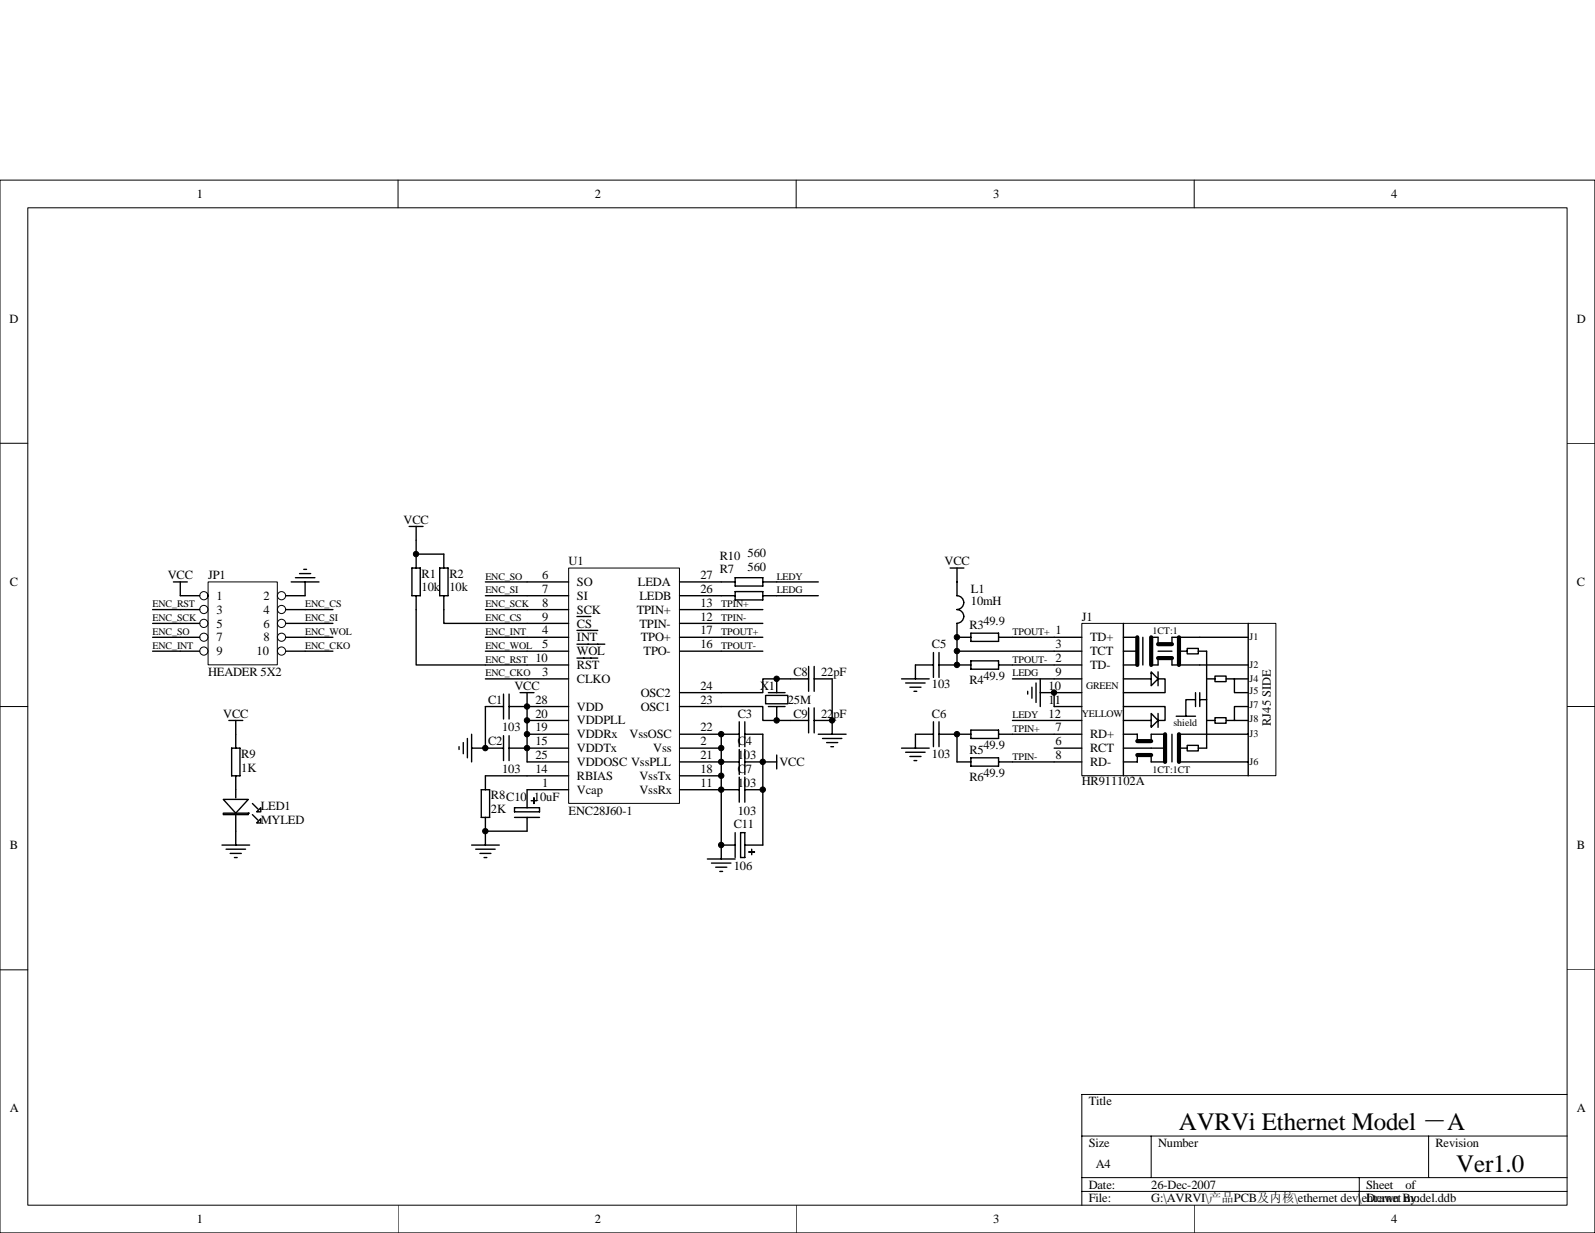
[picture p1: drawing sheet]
<svg xmlns="http://www.w3.org/2000/svg" width="279mm" height="216mm" viewBox="0 0 279 216" stroke-linecap="round" stroke-linejoin="round" font-family="sans-serif">
<g fill="none" stroke="#000" stroke-width=".18">
<path d="M0 31.5h279.4v184.4h-279.4zM4.9 36.4h269.6v174.6h-269.6zM69.7 31.5v4.9M139.5 31.5v4.9M209.2 31.5v4.9M0 77.6h4.9M274.5 77.6h4.9M0 123.7h4.9M274.5 123.7h4.9M0 169.8h4.9M274.5 169.8h4.9M189.5 198.9h85"/>
<path d="M201.7 198.9v7.3M250.3 198.9v7.3M274.5 191.6h-85v19.5M69.7 211.1v4.8M139.5 211.1v4.8M189.5 206.2h85M189.5 208.6h85M209.2 211.1v4.8M238.1 206.2v4.9"/>
</g>
<path d="M99.6 99.5h19.4v41.2h-19.4z" fill="#fff"/>
<path d="M99.6 99.5h19.4v41.2h-19.4zM189.5 109.2h34v26.6h-34z" fill="none" stroke="#000" stroke-width=".18"/>
<g fill="none" stroke="#000" stroke-width=".24">
<path d="M166.4 99.5h2.4M167.6 99.5v4.8a1.21 1.21 0 0 1 1.2 1.2 1.21 1.21 0 0 1-1.2 1.2 1.21 1.21 0 0 1 1.2 1.2 1.21 1.21 0 0 1-1.2 1.2M85 118.9h14.6M85 111.6h14.6M85 114h14.6M85 101.9h14.6M85 104.3h14.6M85 106.7h14.6M85 109.2h14.6M85 116.4h14.6M101.1 110.4h3.6M101.1 112.8h4.8"/>
<path d="M101.1 107.9h2.4M101.1 115.2h3.6M119 111.6h14.6M119 114h14.6M119 101.9h7.3M119 104.3h9.8M119 106.7h14.6M119 109.2h14.6M128.8 103.6h4.8v1.5h-4.8zM133.6 104.3h9.7M136.1 118.9h-2.5v2.4h-14.6M136.1 118.9h5.5"/>
<path d="M136.1 101.9h7.2M136.1 118.9v2.4M141.6 116.7v4.4M142.6 118.9h3.2v9.7M142.6 116.7v4.4M157.9 118.9h4.9M158.6 119.6h3.5M163.5 116.4h-3.1v2.5M163.5 114.3v4.3M164.5 116.4h5.6M164.5 114.3v4.3M167.6 111.6v2.4h21.9"/>
<path d="M167.6 111.6h2.5M167.6 109.2v2.4M167.6 114v2.4M170.1 110.9h4.8v1.4h-4.8zM170.1 115.7h4.8v1.5h-4.8zM174.9 111.6h14.6M174.9 116.4h14.6M177.4 118.9h12.1M181.5 119.6v3.4M182.2 118.9v4.8M196.8 118.9h4.9M196.8 111.6h2.4"/>
<path d="M196.8 114h2.4M196.8 116.4h2.4M196.8 109.2v26.6M200.2 111.6v4.8M201.7 117.6l1.2 1.3-1.2 1.2zM201.7 111.6h1.2v1.2M202.9 118.9h1.2v2.4h-7.3M202.9 114h2.4M202.9 115.2v1.2h-1.2M202.9 117.6v2.5M205.3 115.2v1.2h13.4M206.5 114h1.5"/>
<path d="M208 113.5h1.9v1h-1.9zM209.9 114h1.5v17h-1.5M211.4 118.9h1.4M212.8 118.4h2v1h-2zM214.8 118.9h3.9M216.2 118.9v2.4h2.5M218.7 111.6h-13.4v1.2M218.7 109.2v26.6M80.4 130.7v.5M81.2 130v2M81.9 129.3v3.4M82.6 131h5.6"/>
<path d="M82.6 128.6v4.8M84.3 138.3h1.5v4.8h-1.5zM88.2 123.7h-3.2v7.3M88.2 121.5v4.4M88.2 128.8v4.4M89.2 131h10.4M89.2 123.7h10.4M89.2 121.5v4.4M89.2 128.8v4.4M91.1 121.3h2.4M92.3 128.6h7.3M92.3 126.2h7.3"/>
<path d="M92.3 121.3v12.1h7.3M93.5 139.7v1M99.6 138.3h-7.3v3.1M99.6 135.8h-14.6v2.5M119 123.7h14.6v2.5h2.5M119 138.3h10.5M119 131h7.3M119 135.8h7.3M119 128.6h10.5M119 133.4h10.5M126.3 128.6v9.7M129.5 126.4v4.3"/>
<path d="M129.5 131.2v4.4M129.5 136.1v4.4M130.5 128.6h3.1v9.7h-3.1M130.5 133.4h5.6M130.5 126.4v4.3M130.5 131.2v4.4M130.5 136.1v4.4M134.1 121.8h3.9v1.4h-3.9zM134.6 123.7h2.9M134.6 121.3h2.9M136.1 126.2h5.5M136.1 123.7v2.5"/>
<path d="M136.1 132.2v2.4M141.6 124v4.3M142.6 126.2h3.2M142.6 124v4.3M143.3 128.6h4.9M144.1 129.3h3.4M144.8 130h1.9M145.5 130.7h.5M157.9 131h4.9M158.6 131.7h3.5M159.4 120.3h1.9M159.4 132.5h1.9"/>
<path d="M160.1 121.1h.5M160.1 133.2h.5M163.5 128.6h-3.1v2.4M163.5 126.4v4.3M164.5 128.6h5.6M164.5 126.4v4.3M167.6 128.6v4.8h2.5M170.1 127.8h4.8v1.5h-4.8zM170.1 132.7h4.8v1.5h-4.8zM174.9 128.6h14.6M174.9 133.4h14.6M177.4 126.2h12.1"/>
<path d="M180 121.1v.4M180.8 120.3v2M182.2 121.3h7.3M184.7 131h4.8M184.7 123.7h4.8M196.8 123.7h7.3v2.5h-1.2M196.8 131h7.3M196.8 128.6h2.4v1.2M196.8 126.2h4.9M199.2 132.2v1.2h-2.4M201.7 124.9l1.2 1.3-1.2 1.2zM201.7 132.2v1.2h2.4"/>
<path d="M202.9 124.9v2.5M204.1 128.6h-2.4v1.2M205.3 128.6v4.8M206 125.4h3.4M206.5 131h1.5M206.5 128.6h12.2M206.5 133.4h12.2M208 130.5h1.9v1h-1.9zM209.4 122.5h-1.7v2.9M209.4 121.3v2.4M210.2 122.5h1.2M210.2 121.3v2.4"/>
<path d="M211.4 126.2h1.4M212.8 125.7h2v.9h-2zM214.8 126.2h3.9M218.7 123.7h-2.5v2.5M82.6 148h4.9M83.3 148.7h3.4M84.1 149.4h1.9M84.8 150.2h.5M85 143.1v4.9M90.1 143.1h4.4M90.1 141.4h4.4v.8h-4.4zM92.3 143.1v2.4h-7.3"/>
<path d="M93 140.2h1M123.9 150.4h4.9M124.6 151.1h3.4M125.4 151.8h1.9M126.1 152.6h.5M126.3 148v2.4"/>
</g>
<path d="M199.2 111.6v4.8M201.7 111.6v4.8M202.9 112.8h2.4M202.9 115.2h2.4M206.5 111.6v4.8M199.2 129.8h2.5M199.2 132.2h2.5M204.1 128.6v4.8M206.5 128.6v4.8" fill="none" stroke="#000" stroke-width=".73"/>
<path d="M36.5 101.9h12.1v14.5h-12.1z" fill="#fff"/>
<g fill="none" stroke="#000" stroke-width=".18">
<path d="M36.4 101.9h12.2v14.5h-12.2z"/>
<circle cx="35.7" cy="114" r=".72"/>
<circle cx="35.7" cy="109.2" r=".72"/>
<circle cx="35.7" cy="106.7" r=".72"/>
<circle cx="35.7" cy="104.3" r=".72"/>
<circle cx="35.7" cy="111.6" r=".72"/>
<circle cx="49.3" cy="114" r=".72"/>
<circle cx="49.3" cy="109.2" r=".72"/>
<circle cx="49.3" cy="104.3" r=".72"/>
<circle cx="49.3" cy="106.7" r=".72"/>
<circle cx="49.3" cy="111.6" r=".72"/>
</g>
<g fill="none" stroke="#000" stroke-width=".24">
<path d="M53.2 99.7h.5M71.7 92.2h2.4M72.2 99.5h1.4v4.8h-1.4zM72.9 92.2v4.8h4.8v2.5M72.9 97v2.5M77 99.5h1.5v4.8h-1.5zM26.7 106.7h8.3M26.7 109.2h8.3M26.7 111.6h8.3M26.7 114h8.3M30.4 101.9h2.4M31.6 101.9v2.4h3.4"/>
<path d="M50.1 106.7h8.2M50.1 109.2h8.2M50.1 111.6h8.2M50.1 114h8.2M51 101.9h4.9M51.8 101.2h3.4M52.5 100.4h1.9M53.4 101.9v2.4h-3.3M72.9 104.3v12.1h12.1M77.7 104.3v4.9h7.3M41.3 138.3v1.4M126.3 138.3v9.7h2.5"/>
<path d="M133.6 138.3v9.7h-3.1M41.3 142.6v2.9M44.2 142.6l1 1M44.2 140.7l1 1M128.8 145.8v4.4M129.7 145.8h.8v4.4h-.8zM131.2 149.2h1M131.7 148.7v1"/>
</g>
<g fill="#000" stroke="#000" stroke-width=".18">
<circle cx="72.9" cy="97" r=".47"/>
<circle cx="136" cy="118.9" r=".48"/>
<circle cx="167.6" cy="116.4" r=".48"/>
<circle cx="167.6" cy="111.6" r=".48"/>
<circle cx="167.6" cy="114" r=".47"/>
<circle cx="85" cy="131" r=".48"/>
<circle cx="133.6" cy="133.4" r=".48"/>
<circle cx="133.6" cy="138.3" r=".48"/>
<circle cx="136" cy="126.1" r=".48"/>
<circle cx="145.8" cy="126.1" r=".48"/>
<circle cx="167.6" cy="128.6" r=".48"/>
<circle cx="85" cy="145.5" r=".47"/>
<circle cx="126.3" cy="148" r=".48"/>
</g>
<g fill="#fff" stroke="#000" stroke-width=".24">
<path d="M39.1 140h4.4l-2.2 2.4z"/>
<path d="M45.7 143.4v.7h-.7z"/>
<path d="M45 142.2l.7-.8v.8z"/>
<path d="M39.1 142.4h4.4v.2h-4.4z" fill-rule="evenodd"/>
</g>
<g fill="none" stroke="#000" stroke-width=".24">
<path d="M126.3 101.9h2.5M128.8 101.2h4.8v1.4h-4.8zM133.6 101.9h2.5M40.1 126.2h2.4M40.6 131h1.4v4.8h-1.4zM41.3 126.2v4.8M41.3 135.8v2.5M184.7 121.3v2.4M38.9 148h4.8M39.6 148.7h3.4M40.3 149.4h2M41.1 150.2h.5"/>
<path d="M41.3 145.5v2.5"/>
</g>
<g fill="#000" stroke="#000" stroke-width=".18">
<circle cx="92.3" cy="126.1" r=".48"/>
<circle cx="92.3" cy="128.6" r=".48"/>
<circle cx="92.3" cy="131" r=".48"/>
<circle cx="92.3" cy="123.7" r=".48"/>
<circle cx="126.3" cy="133.4" r=".48"/>
<circle cx="126.3" cy="128.6" r=".48"/>
<circle cx="126.3" cy="131" r=".48"/>
<circle cx="126.3" cy="138.3" r=".48"/>
<circle cx="126.3" cy="135.8" r=".48"/>
<circle cx="184.6" cy="121.3" r=".47"/>
</g>
<g font-size="4.4">
<text x="206.5" y="198">AVRVi Ethernet Model －A</text>
<text x="255.1" y="205.2">Ver1.0</text>
</g>
<g font-size="2.2">
<text x="34.5" y="34.7">1</text>
<text x="104.2" y="34.7">2</text>
<text x="173.9" y="34.7">3</text>
<text x="243.7" y="34.7">4</text>
<text x="1.7" y="56.5">D</text>
<text x="276.2" y="56.5">D</text>
<text x="70.7" y="91.7">VCC</text>
<text x="29.4" y="101.4">VCC</text>
<text x="36.4" y="101.4">JP1</text>
<text x="73.9" y="101.1">R1</text>
<text x="78.7" y="101.1">R2</text>
<text x="95" y="101.4">6</text>
<text x="99.6" y="99">U1</text>
<text x="122.7" y="101.4">27</text>
<text x="126.1" y="100.4">R7</text>
<text x="126.1" y="98">R10</text>
<text x="131" y="99.9">560</text>
<text x="131" y="97.5">560</text>
<text x="165.5" y="99">VCC</text>
<text x="1.7" y="102.6">C</text>
<text x="37.9" y="105">1</text>
<text x="37.9" y="107.4">3</text>
<text x="46.2" y="105">2</text>
<text x="46.2" y="107.4">4</text>
<text x="73.9" y="103.6">10k</text>
<text x="78.7" y="103.6">10k</text>
<text x="95" y="103.8">7</text>
<text x="95" y="106.2">8</text>
<text x="101.1" y="102.6">SO</text>
<text x="101.1" y="105">SI</text>
<text x="101.1" y="107.4">SCK</text>
<text x="111.5" y="107.4">TPIN+</text>
<text x="111.8" y="102.6">LEDA</text>
<text x="112" y="105">LEDB</text>
<text x="122.7" y="106.2">13</text>
<text x="122.7" y="103.8">26</text>
<text x="170.1" y="103.8">L1</text>
<text x="170.1" y="106">10mH</text>
<text x="276.2" y="102.6">C</text>
<text x="37.9" y="109.9">5</text>
<text x="37.9" y="112.3">7</text>
<text x="46.2" y="109.9">6</text>
<text x="46.2" y="112.3">8</text>
<text x="95" y="111.1">4</text>
<text x="95" y="113.5">5</text>
<text x="95" y="108.7">9</text>
<text x="101.1" y="112.3">INT</text>
<text x="101.1" y="109.9">CS</text>
<text x="112" y="109.9">TPIN-</text>
<text x="112.2" y="112.3">TPO+</text>
<text x="122.7" y="111.1">17</text>
<text x="122.7" y="108.7">12</text>
<text x="122.7" y="113.5">16</text>
<text x="163.3" y="113.5">C5</text>
<text x="169.8" y="110.1">R3</text>
<text x="172.3" y="109.4">49.9</text>
<text x="184.9" y="111.1">1</text>
<text x="184.9" y="113.5">3</text>
<text x="189.5" y="108.7">J1</text>
<text x="191" y="112.3">TD+</text>
<text x="36.4" y="118.4">HEADER 5X2</text>
<text x="37.9" y="114.7">9</text>
<text x="45" y="114.7">10</text>
<text x="93.8" y="116">10</text>
<text x="95" y="118.4">3</text>
<text x="101.1" y="119.6">CLKO</text>
<text x="101.1" y="114.7">WOL</text>
<text x="101.1" y="117.2">RST</text>
<text x="112.7" y="114.7">TPO-</text>
<text x="139" y="118.4">C8</text>
<text x="143.8" y="118.4">22pF</text>
<text x="169.8" y="119.8">R4</text>
<text x="172.3" y="119.1">49.9</text>
<text x="184.9" y="116">2</text>
<text x="184.9" y="118.4">9</text>
<text x="191" y="114.7">TCT</text>
<text x="191" y="117.2">TD-</text>
<text x="39.1" y="125.6">VCC</text>
<text x="85.5" y="123.2">C1</text>
<text x="90.1" y="120.8">VCC</text>
<text x="93.8" y="125.6">20</text>
<text x="93.8" y="123.2">28</text>
<text x="101.1" y="124.4">VDD</text>
<text x="112.2" y="124.4">OSC1</text>
<text x="112.2" y="122">OSC2</text>
<text x="122.7" y="123.2">23</text>
<text x="122.7" y="120.8">24</text>
<text x="129.2" y="125.6">C3</text>
<text x="133.1" y="120.8">X1</text>
<text x="138" y="123.2">25M</text>
<text x="139" y="125.6">C9</text>
<text x="143.8" y="125.6">22pF</text>
<text x="163.3" y="120.5">103</text>
<text x="163.3" y="125.6">C6</text>
<text x="183.7" y="120.8">10</text>
<text x="183.7" y="125.6">12</text>
<text x="183.7" y="123.2">11</text>
<text x="85.5" y="130.5">C2</text>
<text x="87.9" y="128.1">103</text>
<text x="93.8" y="130.5">15</text>
<text x="93.8" y="128.1">19</text>
<text x="101.1" y="131.7">VDDTx</text>
<text x="101.1" y="129.3">VDDRx</text>
<text x="101.1" y="126.9">VDDPLL</text>
<text x="110.3" y="129.3">VssOSC</text>
<text x="114.4" y="131.7">Vss</text>
<text x="122.7" y="130.5">2</text>
<text x="122.7" y="128.1">22</text>
<text x="129.2" y="130.5">C4</text>
<text x="169.8" y="132">R5</text>
<text x="172.3" y="131.2">49.9</text>
<text x="184.9" y="128.1">7</text>
<text x="184.9" y="130.5">6</text>
<text x="191" y="129.3">RD+</text>
<text x="191" y="131.7">RCT</text>
<text x="222.6" y="127.1" transform="rotate(-90 222.6 127.1)">RJ45 SIDE</text>
<text x="42.3" y="132.7">R9</text>
<text x="42.3" y="135.1">1K</text>
<text x="87.9" y="135.3">103</text>
<text x="93.8" y="135.3">14</text>
<text x="93.8" y="132.9">25</text>
<text x="95" y="137.8">1</text>
<text x="101.1" y="136.6">RBIAS</text>
<text x="101.1" y="134.1">VDDOSC VssPLL</text>
<text x="112" y="136.6">VssTx</text>
<text x="122.7" y="132.9">21</text>
<text x="122.7" y="137.8">11</text>
<text x="122.7" y="135.3">18</text>
<text x="129.2" y="132.9">103</text>
<text x="129.2" y="137.8">103</text>
<text x="129.2" y="135.3">C7</text>
<text x="136.5" y="134.1">VCC</text>
<text x="163.3" y="132.7">103</text>
<text x="169.8" y="136.8">R6</text>
<text x="172.3" y="136.1">49.9</text>
<text x="184.9" y="132.9">8</text>
<text x="189.5" y="137.5">HR911102A</text>
<text x="191" y="134.1">RD-</text>
<text x="45.7" y="141.9">LED1</text>
<text x="86" y="140">R8C10 10uF</text>
<text x="86" y="142.4">2K</text>
<text x="99.6" y="142.6">ENC28J60-1</text>
<text x="101.1" y="139">Vcap</text>
<text x="112" y="139">VssRx</text>
<text x="129.2" y="142.6">103</text>
<text x="1.7" y="148.7">B</text>
<text x="45.7" y="144.3">MYLED</text>
<text x="128.5" y="145.1">C11</text>
<text x="276.2" y="148.7">B</text>
<text x="128.5" y="152.3">106</text>
<text x="1.7" y="194.8">A</text>
<text x="190.7" y="193.6">Title</text>
<text x="276.2" y="194.8">A</text>
<text x="190.7" y="200.9">Size</text>
<text x="202.9" y="200.9">Number</text>
<text x="251.5" y="200.9">Revision</text>
<text x="190.7" y="208.1">Date:</text>
<text x="191.9" y="204.5">A4</text>
<text x="201.7" y="208.1">26-Dec-2007</text>
<text x="239.3" y="208.1">Sheet</text>
<text x="246.2" y="208.1">of</text>
<text x="34.5" y="214.2">1</text>
<text x="104.2" y="214.2">2</text>
<text x="173.9" y="214.2">3</text>
<text x="190.7" y="210.5">File:</text>
<text x="201.7" y="210.5">G:\AVRVI\产品PCB及内核\ethernet dev\ehternet model.ddb</text>
<text x="239.3" y="210.5">Drawn By:</text>
<text x="243.7" y="214.2">4</text>
</g>
<g font-size="1.8">
<text x="85" y="101.5">ENC_SO</text>
<text x="136.1" y="101.5">LEDY</text>
<text x="26.7" y="106.3">ENC_RST</text>
<text x="53.4" y="106.3">ENC_CS</text>
<text x="85" y="103.9">ENC_SI</text>
<text x="85" y="106.3">ENC_SCK</text>
<text x="126.3" y="106.3">TPIN+</text>
<text x="136.1" y="103.9">LEDG</text>
<text x="26.7" y="111.2">ENC_SO</text>
<text x="26.7" y="108.8">ENC_SCK</text>
<text x="26.7" y="113.6">ENC_INT</text>
<text x="53.4" y="108.8">ENC_SI</text>
<text x="53.4" y="113.6">ENC_CKO</text>
<text x="53.4" y="111.2">ENC_WOL</text>
<text x="85" y="108.8">ENC_CS</text>
<text x="85" y="111.2">ENC_INT</text>
<text x="85" y="113.6">ENC_WOL</text>
<text x="126.3" y="108.8">TPIN-</text>
<text x="126.3" y="111.2">TPOUT+</text>
<text x="126.3" y="113.6">TPOUT-</text>
<text x="177.4" y="111.2">TPOUT+</text>
<text x="201.9" y="110.9">1CT:1</text>
<text x="218.9" y="112.1">J1</text>
<text x="85" y="116">ENC_RST</text>
<text x="85" y="118.4">ENC_CKO</text>
<text x="177.4" y="116">TPOUT-</text>
<text x="177.4" y="118.4">LEDG</text>
<text x="218.9" y="117">J2</text>
<text x="218.9" y="119.4">J4</text>
<text x="177.4" y="125.7">LEDY</text>
<text x="189.5" y="125.5">YELLOW</text>
<text x="190.2" y="120.6">GREEN</text>
<text x="218.9" y="121.6">J5</text>
<text x="218.9" y="124">J7</text>
<text x="177.4" y="128.2">TPIN+</text>
<text x="205.5" y="127.2">shield</text>
<text x="218.9" y="129.1">J3</text>
<text x="218.9" y="126.4">J8</text>
<text x="177.4" y="133">TPIN-</text>
<text x="201.9" y="135.4">1CT:1CT</text>
<text x="218.9" y="134">J6</text>
</g>
</svg>
